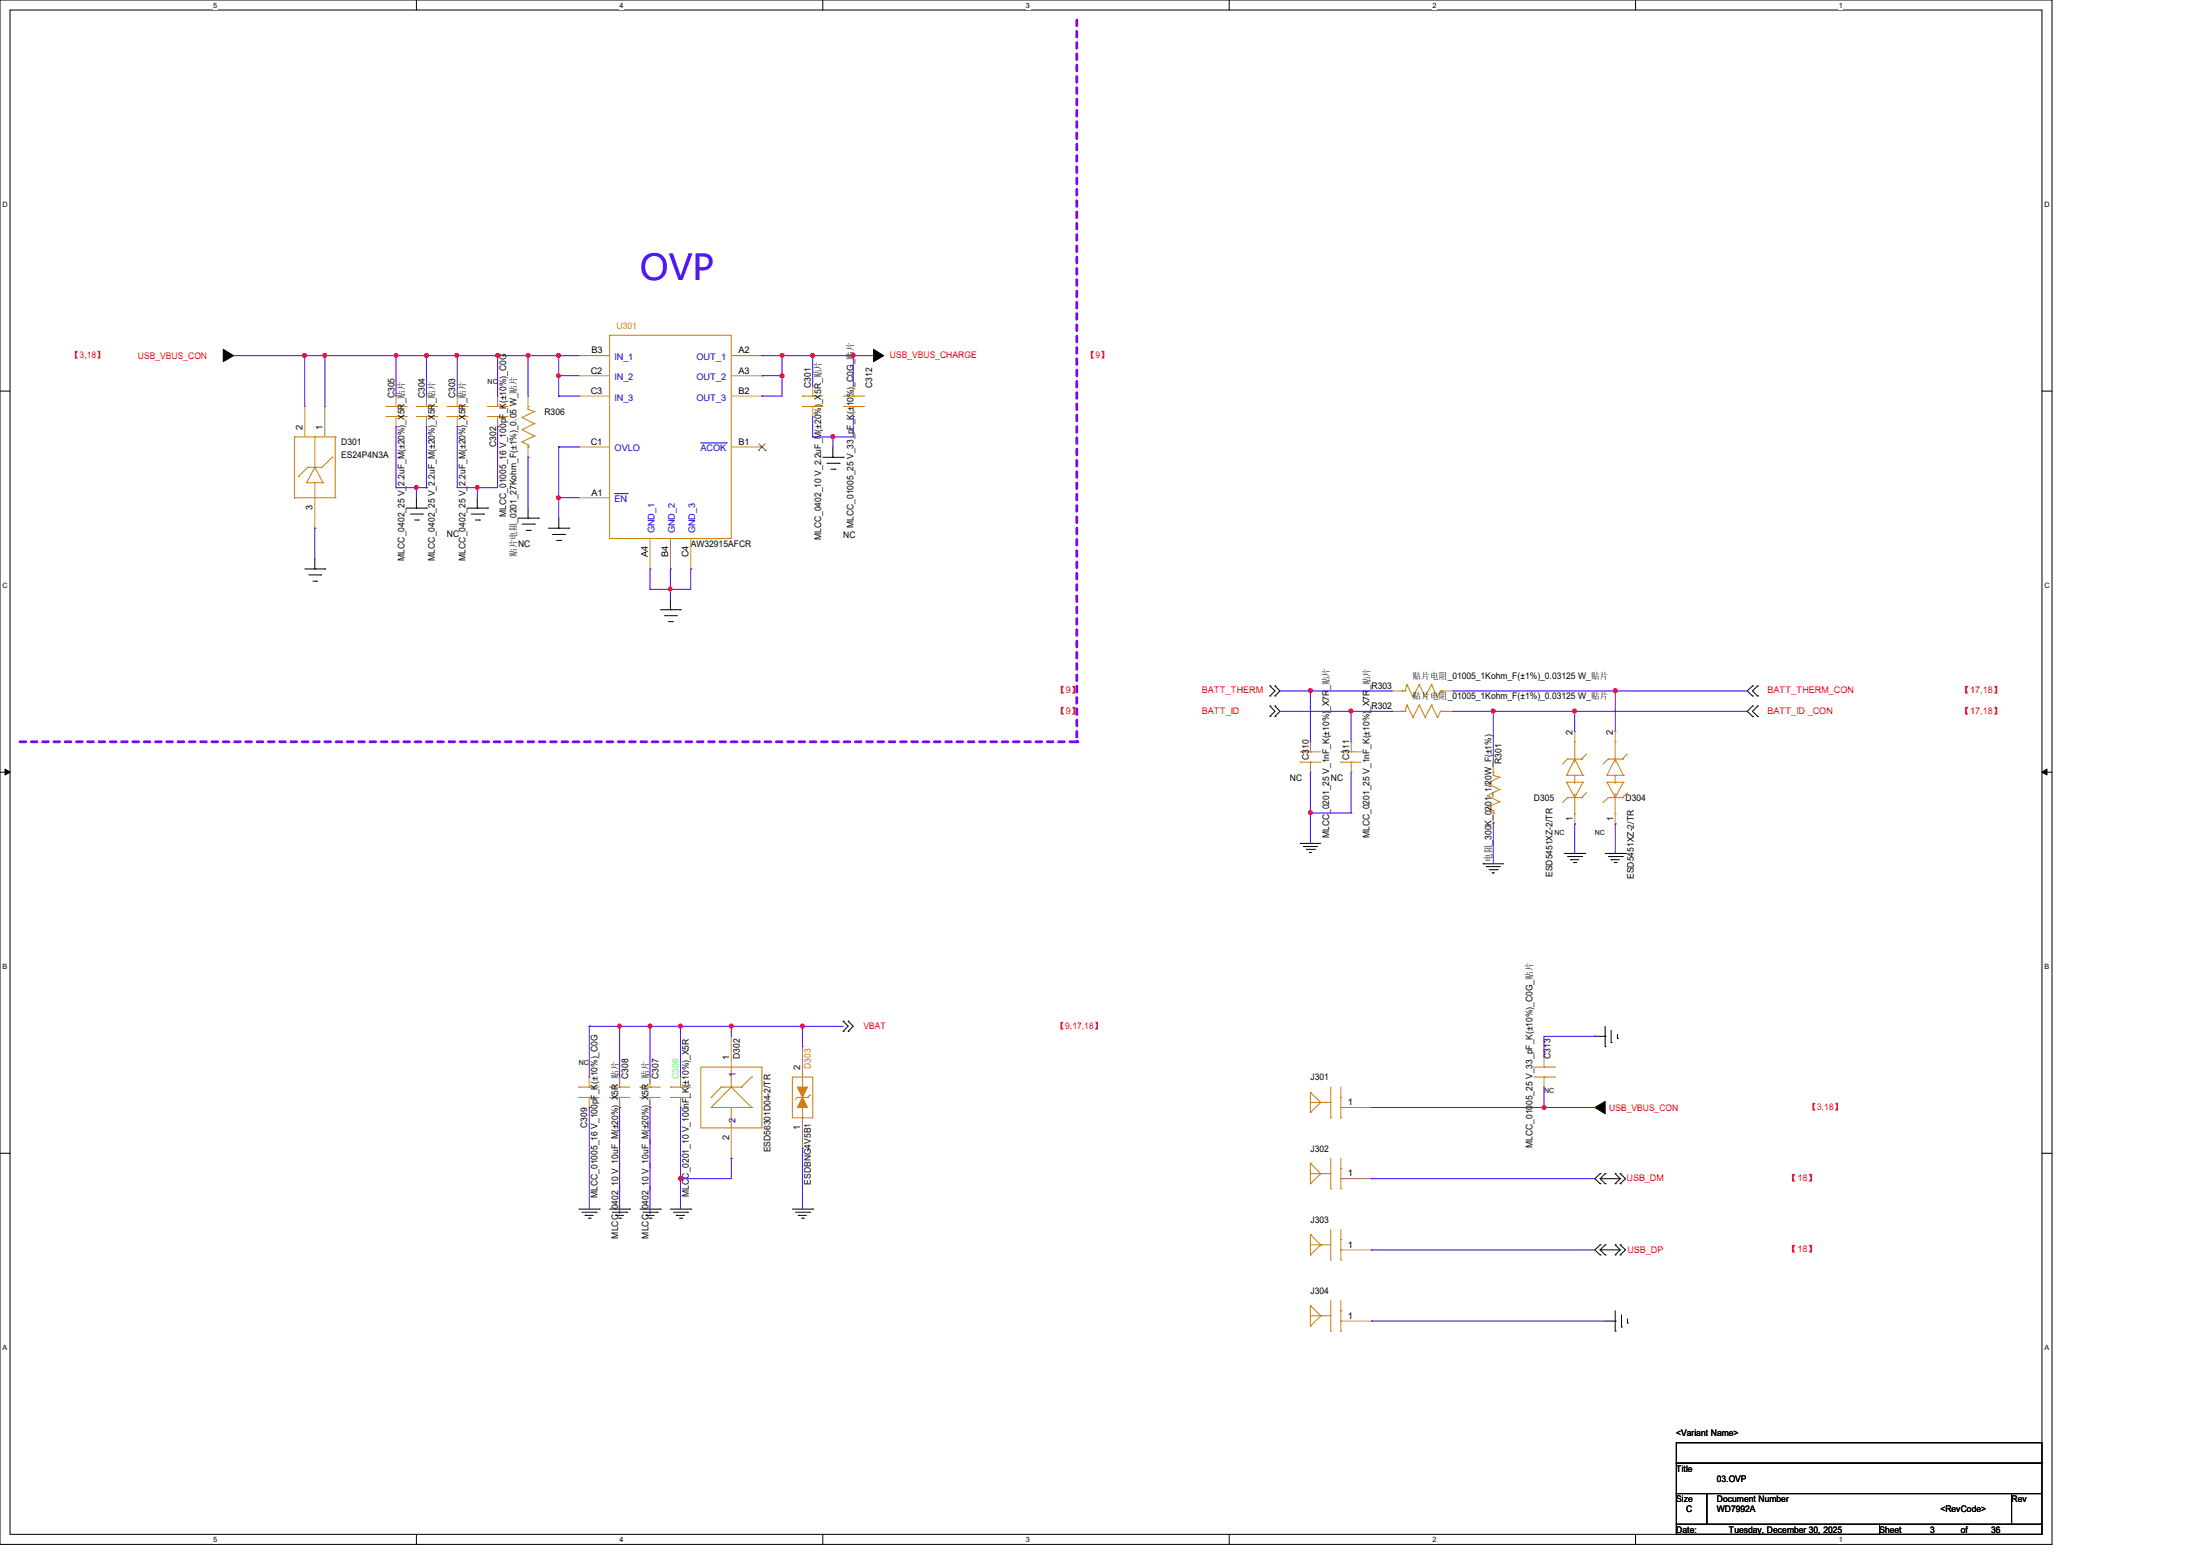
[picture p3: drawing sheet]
<svg xmlns="http://www.w3.org/2000/svg" width="297mm" height="210mm" viewBox="0 0 297 210" stroke-linecap="round" stroke-linejoin="round" font-family="sans-serif">
<path d="M0 0h277v208.4h-277zM1.4 1.4h274.3v205.7h-274.3z" fill="none" stroke="#000" stroke-width=".14"/>
<g fill="#fff">
<path d="M28.8 .1h.5v1.1h-.5z"/>
<path d="M28.8 207.2h.5v1.1h-.5z"/>
</g>
<path d="M56.2 0v1.4M56.2 207.1v1.3" fill="none" stroke="#000" stroke-width=".14"/>
<g fill="#fff">
<path d="M83.7 .1h.5v1.1h-.5z"/>
<path d="M83.7 207.2h.5v1.1h-.5z"/>
</g>
<path d="M111.1 0v1.4M111.1 207.1v1.3" fill="none" stroke="#000" stroke-width=".14"/>
<g fill="#fff">
<path d="M138.5 .1h.6v1.1h-.6z"/>
<path d="M138.5 207.2h.6v1.1h-.6z"/>
</g>
<path d="M165.9 0v1.4M165.9 207.1v1.3" fill="none" stroke="#000" stroke-width=".14"/>
<g fill="#fff">
<path d="M193.4 .1h.5v1.1h-.5z"/>
<path d="M193.4 207.2h.5v1.1h-.5z"/>
</g>
<path d="M220.8 0v1.4M220.8 207.1v1.3" fill="none" stroke="#000" stroke-width=".14"/>
<g fill="#fff">
<path d="M248.2 .1h.6v1.1h-.6z"/>
<path d="M248.2 207.2h.6v1.1h-.6z"/>
<path d="M.3 27.1h.8v1.1h-.8z"/>
<path d="M276 27.1h.7v1.1h-.7z"/>
<path d="M.3 78.5h.8v1.1h-.8z"/>
<path d="M276 78.5h.7v1.1h-.7z"/>
</g>
<path d="M0 52.8h1.4M275.7 52.8h1.3" fill="none" stroke="#000" stroke-width=".14"/>
<g fill="#fff">
<path d="M.3 129.9h.7v1.1h-.7z"/>
<path d="M276 129.9h.6v1.1h-.6z"/>
</g>
<path d="M0 104.2h1.4M275.7 104.2h1.3" fill="none" stroke="#000" stroke-width=".14"/>
<path d="M.7 103.8l.7 .4-.7 .4zM275.7 104.2l.7-.4v.8z" fill="#000" stroke="#000" stroke-width=".14"/>
<g fill="#fff">
<path d="M.3 181.4h.7v1.1h-.7z"/>
<path d="M276 181.4h.6v1.1h-.6z"/>
</g>
<path d="M0 155.7h1.4M275.7 155.7h1.3" fill="none" stroke="#000" stroke-width=".14"/>
<path d="M145.4 2.7v97.4" fill="none" stroke="#8000ff" stroke-width=".38" stroke-dasharray=".8 .8"/>
<circle cx="145.4" cy="100.1" r=".19" fill="#8000ff" stroke-dasharray=".8 .8"/>
<path d="M2.7 100.1h142.7" fill="none" stroke="#8000ff" stroke-width=".38" stroke-dasharray=".8 .8"/>
<circle cx="145.4" cy="100.1" r=".19" fill="#8000ff" stroke-dasharray=".8 .8"/>
<g fill="none" stroke="#000" stroke-width=".14">
<path d="M41.1 76.8h2.8M41.7 77.6h1.6M42.2 78.4h.6M42.5 76.8h.1M42.5 75.4v1.4M42.8 78.4h.1M43.3 77.6h.1M43.9 76.8h.1M54.9 68.6h2.7M55.4 69.4h1.6M56 70.2h.5M56.2 68.6h.1"/>
<path d="M56.2 67.2v1.4M56.5 70.2h.1M57 69.4h.1M57.6 68.6h.1M63.1 68.6h2.7M63.6 69.4h1.7M64.2 70.2h.5M64.4 68.6h.1M64.4 67.2v1.4M64.7 70.2h.1M65.3 69.4h.1M65.8 68.6h.1"/>
<path d="M69.9 69.9h2.8M70.5 70.7h1.6M71 71.6h.6M71.3 69.9h.1M71.3 68.6v1.3M71.6 71.6h.1M72.1 70.7h.1M72.7 69.9h.1M74 71.3h2.8M74.6 72.1h1.6M75.1 72.9h.6M75.4 71.3h.1"/>
<path d="M75.4 69.9v1.4M75.7 72.9h.1M76.2 72.1h.1M76.8 71.3h.1M111.1 61.7h2.7M111.6 62.5h1.7M112.2 63.3h.5M112.4 61.7h.1M112.4 60.3v1.4M112.7 63.3h.1M113.3 62.5h.1M113.8 61.7h.1"/>
<path d="M89.2 82.3h2.7M89.7 83.1h1.6M90.3 83.9h.5M90.5 82.3h.1M90.5 80.9v1.4M90.8 83.9h.1M91.3 83.1h.1M91.9 82.3h.1M171.4 92.6h.1M171.4 93.9h.1M171.4 95.3h.1M171.4 96.7h.1"/>
<path d="M171.4 92.6l.7 .7-.7 .6M171.4 95.3l.7 .7-.7 .7M172.1 93.9h.1M172.1 92.6h.1M172.1 96.7h.1M172.1 95.3h.1M172.1 92.6l.7 .7-.7 .6M172.1 95.3l.7 .7-.7 .7M236.6 96.7h.1M236.6 95.3h.1M236.6 93.9h.1M236.6 92.6h.1"/>
<path d="M236.6 95.3l-.7 .7 .7 .7M236.6 92.6l-.7 .7 .7 .6M237.3 95.3h.1M237.3 96.7h.1M237.3 92.6h.1M237.3 93.9h.1M237.3 95.3l-.7 .7 .7 .7M237.3 92.6l-.7 .7 .7 .6M175.6 113.8h.1M175.6 113.8h2.7M176 114.3h.1M176 114.3h1.9"/>
<path d="M176.4 114.6h1.1M176.8 115.1h.1M176.8 115.1h.2M177.5 114.6h.1M200.2 116.6h.1M200.2 116.6h2.8M200.7 117h.1M200.7 117h1.9M201 117.4h1.1M201.5 117.8h.1M201.5 117.8h.3M202.1 117.4h.1"/>
<path d="M211.2 115.2h2.8M211.6 115.6h1.9M212 116h.1M212 116h1.1M212.4 116.4h.3M212.7 116.4h.1M213.5 115.6h.1M214 115.2h.1M216.7 115.2h2.8M217.1 115.6h1.9M217.5 116h.1M217.5 116h1.1"/>
<path d="M217.9 116.4h.3M218.2 116.4h.1M219 115.6h.1M219.5 115.2h.1M113.8 139.2h.1M113.8 137.8h.1M113.8 137.8l.7 .7-.7 .7M114.5 139.2h.1M114.5 137.8h.1M114.5 137.8l.7 .7-.7 .7M215.3 139.9h1.4M216.7 139.9h.1"/>
<path d="M216.7 138.5v2.8M217.5 139.1v1.6M218.4 139.6v.6M216 158.4h.1M216 159.8h.1M216 159.1h.1M216 158.4l-.7 .7 .7 .7M216 159.1l.7 .7M216 159.1h2.7M216.7 141.3h.1M216.7 159.8h.1M216.7 158.4h.1"/>
<path d="M216.7 158.4l-.7 .7M217.5 140.7h.1M218.1 158.4h.1M218.1 159.8h.1M218.1 158.4l.6 .7M218.4 140.2h.1M218.7 159.8h.1M218.7 158.4h.1M218.7 158.4l.8 .7-.8 .7M218.7 159.1l-.6 .7M78.1 163.2h2.8M78.6 163.6h1.9"/>
<path d="M79 164h.1M79 164h1.1M79.4 164.4h.3M79.7 164.4h.1M80.5 163.6h.1M80.9 163.2h.1M82.3 163.2h2.7M82.7 163.6h1.9M83.1 164h.1M83.1 164h1.1M83.5 164.4h.3M83.8 164.4h.1"/>
<path d="M84.6 163.6h.1M85 163.2h.1M86.4 163.2h2.8M86.8 163.6h1.9M87.2 164h.1M87.2 164h1.1M87.6 164.4h.3M87.9 164.4h.1M88.7 163.6h.1M89.2 163.2h.1M90.5 163.2h2.8M90.9 163.6h1.9"/>
<path d="M91.3 164h.1M91.3 164h1.1M91.7 164.4h.3M92 164.4h.1M92.8 163.6h.1M93.3 163.2h.1M107 163.2h2.7M107.4 163.6h1.9M107.8 164h.1M107.8 164h1.1M108.2 164.4h.3M108.5 164.4h.1"/>
<path d="M109.3 163.6h.1M109.7 163.2h.1M216 168h.1M216 169.4h.1M216 168.7h.1M216 168l-.7 .7 .7 .7M216 168.7l.7 .7M216 168.7h2.7M216.7 169.4h.1M216.7 168h.1M216.7 178.3h1.4M216.7 168l-.7 .7"/>
<path d="M218.1 178.3h.1M218.1 179.7h.1M218.1 168h.1M218.1 169.4h.1M218.1 176.9v2.8M218.1 168l.6 .7M218.7 169.4h.1M218.7 168h.1M218.7 168l.8 .7-.8 .7M218.7 168.7l-.6 .7M218.9 179.1h.1M218.9 177.5v1.6"/>
<path d="M219.7 178.6h.1M219.7 178v.6M226.3 194.7h49.4v2.8h-49.4zM226.3 197.5h49.4v4.1h-49.4zM226.3 201.6h4.1v4.1h-4.1zM226.3 205.7h27.4v1.4h-27.4zM230.4 201.6h41.2v4.1h-41.2zM253.7 205.7h22v1.4h-22zM271.6 201.6h4.1v4.1h-4.1z"/>
</g>
<g fill="#000" stroke="#000" stroke-width=".14">
<path d="M30.1 47.2l1.4 .8-1.4 .8z" fill-rule="evenodd"/>
<path d="M117.9 47.2l1.4 .8-1.4 .8z" fill-rule="evenodd"/>
<path d="M215.3 149.5l1.4-.8v1.6z" fill-rule="evenodd"/>
</g>
<g fill="none" stroke="#cc8006" stroke-width=".14">
<path d="M39.8 59h.1M39.8 59v8.2M39.8 59h5.5M42.5 59h.1M42.5 59v4.1M45.3 59h.1M45.3 59v8.2M52.1 54.9h2.8M52.1 56.2h2.8M53.5 54.9h.1M53.5 56.2h.1M54.9 54.9h.1"/>
<path d="M54.9 56.2h.1M56.2 54.9h2.8M56.2 56.2h2.8M57.6 54.9h.1M57.6 56.2h.1M59 54.9h.1M59 56.2h.1M60.3 54.9h2.8M60.3 56.2h2.8M61.7 54.9h.1M61.7 56.2h.1M63.1 54.9h.1"/>
<path d="M63.1 56.2h.1M65.8 56.2h.1M65.8 54.9h.1M65.8 54.9h2.8M65.8 56.2h2.8M67.2 56.2h.1M67.2 54.9h.1M70.5 56.3h.1M70.5 58h.1M70.5 59.6h.1M70.5 56.3l1.6 .9M70.5 58l1.6 .8"/>
<path d="M70.5 59.6l.8 .5M71.3 54.9h.1M71.3 55.2h.1M71.3 54.9v.3M71.3 55.2l.8 .3M72.1 55.5h.1M72.1 57.2h.1M72.1 58.8h.1M72.1 55.5l-1.6 .8M72.1 57.2l-1.6 .8M72.1 58.8l-1.6 .8M82.3 45.3h16.4v27.4h-16.4z"/>
<path d="M108.3 53.5h.1M108.3 54.9h.1M108.3 54.9h2.8M108.3 53.5h2.8M109.7 53.5h.1M109.7 54.9h.1M113.8 54.9h2.8M113.8 53.5h2.8M115.2 53.5h.1M115.2 54.9h.1M116.6 53.5h.1M116.6 54.9h.1"/>
<path d="M39.8 67.2h.1M39.8 67.2h5.5M40.3 64.3h.1M41.4 65.2h.1M41.4 65.2h2.2M41.5 63.1h.1M41.5 63.1l-1.2 1.2M42.5 63.1h.1M42.5 67.2h.1M42.5 63.1l-1.1 2.1M42.5 63.1l1.1 2.1M42.5 65.2v2"/>
<path d="M43.6 65.2h.1M44.8 61.7h.1M44.8 61.7l-1.3 1.4h-2M45.3 67.2h.1M71.3 60.3h.1M71.3 60.1h.1M71.3 60.1v.2M189.3 93.3h.1M189.3 96h.1M189.3 93.3h.4M189.3 96h.4M189.7 93.3h.1"/>
<path d="M189.7 96h.1M189.9 92.4h.1M189.9 95.2h.1M189.9 92.4l-.2 .9M189.9 92.4l.9 1.7M189.9 95.2l-.2 .8M189.9 95.2l.9 1.6M190.8 94.1h.1M190.8 96.8h.1M191.6 92.4h.1M191.6 95.2h.1M191.6 92.4l-.8 1.7"/>
<path d="M191.6 92.4l.8 1.7M191.6 95.2l-.8 1.6M191.6 95.2l.8 1.6M192.4 94.1h.1M192.4 96.8h.1M193.3 92.4h.1M193.3 95.2h.1M193.3 92.4l-.9 1.7M193.3 92.4l.8 1.7M193.3 95.2l-.9 1.6M193.3 95.2l.8 1.6M194.1 94.1h.1"/>
<path d="M194.1 96.8h.1M194.5 93.3h.1M194.5 96h.1M194.5 93.3h.2M194.5 93.3l-.4 .8M194.5 96h.2M194.5 96l-.4 .8M194.7 93.3h.1M194.7 96h.1M175.6 101.5h.1M175.6 102.9h.1M175.6 101.5h2.7"/>
<path d="M175.6 102.9h2.7M176.9 101.5h.1M176.9 102.9h.1M181 101.5h.1M181 102.9h.1M181 101.5h2.8M181 102.9h2.8M182.4 101.5h.1M182.4 102.9h.1M200.8 105.7h.1M200.8 107.4h.1M200.8 109h.1"/>
<path d="M200.8 105.7l1.6 .9M200.8 107.4l1.6 .8M200.8 109l.8 .4M201.6 104.2h.1M201.6 109.7h.1M201.6 104.6h.1M201.6 109.4h.1M201.6 104.2v.4M201.6 109.4v.3M201.6 104.6l.8 .3M202.4 104.9h.1M202.4 106.6h.1"/>
<path d="M202.4 108.2h.1M202.4 104.9l-1.6 .8M202.4 106.6l-1.6 .8M202.4 108.2l-1.6 .8M211.5 104.6h.1M211.5 105.6h.1M211.5 104.6h2.2M211.5 105.6l1.1 2.1M211.5 105.6h2.2M211.6 102.4h.1M211.6 107.7h.1M211.6 102.4l-.7 .7"/>
<path d="M211.6 102.4h1.9M211.6 107.7l-.7 .6M211.6 107.7h1.9M212.6 100.1h.1M212.6 109.9h.1M212.6 102.4h.1M212.6 104.6h.1M212.6 107.7h.1M212.6 100.1v2.8M212.6 104.6v1.1M212.6 107.1v2.8M212.6 102.4l-1.1 2.2"/>
<path d="M212.6 102.4l1.1 2.2M213.5 102.4h.1M213.5 107.7h.1M213.7 104.6h.1M213.7 105.6h.1M213.7 105.6l-1.1 2.1M214.2 101.8l-.7 .6M214.2 107l-.7 .7M217 104.6h.1M217 105.6h.1M217 104.6h2.2M217 105.6h2.2"/>
<path d="M217 105.6l1.1 2.1M217.1 102.4h.1M217.1 107.7h.1M217.1 102.4h1.9M217.1 107.7h1.9M217.1 102.4l-.7 .7M217.1 107.7l-.7 .6M218.1 100.1h.1M218.1 109.9h.1M218.1 102.4h.1M218.1 104.6h.1M218.1 107.7h.1"/>
<path d="M218.1 100.1v2.8M218.1 104.6v1.1M218.1 107.1v2.8M218.1 102.4l-1.1 2.2M218.1 102.4l1.1 2.2M219 102.4h.1M219 107.7h.1M219.2 104.6h.1M219.2 105.6h.1M219.2 105.6l-1.1 2.1M219.7 101.8l-.7 .6M219.7 107l-.7 .7"/>
<path d="M78.1 148.1h.1M78.1 146.7h.1M78.1 148.1h2.8M78.1 146.7h2.8M79.5 148.1h.1M79.5 146.7h.1M82.3 146.7h.1M82.3 148.1h.1M82.3 148.1h2.7M82.3 146.7h2.7M83.7 146.7h.1M83.7 148.1h.1"/>
<path d="M86.4 146.7h.1M86.4 148.1h.1M86.4 148.1h2.8M86.4 146.7h2.8M87.8 146.7h.1M87.8 148.1h.1M90.5 146.7h.1M90.5 148.1h.1M90.5 148.1h2.8M90.5 146.7h2.8M91.9 146.7h.1M91.9 148.1h.1"/>
<path d="M94.6 144h8.3v8.2h-8.3zM96 148.1h.1M96 149.5h.1M96 149.5h5.5M97.4 146.7h.1M97.4 146.7h2.7M97.4 146.7l-1.4 1.4M98.7 146.7h.1M98.7 152.2h.1M98.7 144v2.7M98.7 149.5v2.7M98.7 146.7l2.8 2.8"/>
<path d="M98.7 146.7l-2.7 2.8M100.1 146.7h.1M101.5 145.4h.1M101.5 149.5h.1M101.5 145.4l-1.4 1.3M107 145.4h2.7v5.5h-2.7zM107.7 148.1h.1M107.7 148.1h1.3M107.7 148.1l-.3 .3M108.3 149.5h.1M108.3 150.9h.1M108.3 145.4v5.5"/>
<path d="M109 148.1h.1M109.3 147.8h.1M109.3 147.8l-.3 .3M176.9 147.4h.1M176.9 150.2h.1M176.9 157h.1M176.9 159.8h.1M176.9 147.4l1.4 1.4M176.9 147.4v2.8M176.9 157v2.8M176.9 148.8h2.8M176.9 157l1.4 1.4"/>
<path d="M176.9 158.4h2.8M178.3 148.8h.1M178.3 158.4h.1M178.3 148.8l-1.4 1.4M178.3 158.4l-1.4 1.4M179.7 150.9h.1M179.7 146.7v4.2M179.7 156.3v4.1M181 148.1h.1M181 149.5h.1M181 150.9h.1M181 157.7h.1"/>
<path d="M181 159.1h.1M181 146.7v4.2M181 156.3v4.1M207.1 144h2.7M207.1 145.4h2.7M208.4 144h.1M208.4 145.4h.1M209.8 144h.1M209.8 145.4h.1M176.9 176.2h.1M176.9 179h.1M176.9 166.6h.1"/>
<path d="M176.9 169.4h.1M176.9 166.6v2.8M176.9 176.2v2.8M176.9 176.2l1.4 1.4M176.9 177.6h2.8M176.9 166.6l1.4 1.4M176.9 168h2.8M178.3 177.6h.1M178.3 168h.1M178.3 177.6l-1.4 1.4M178.3 168l-1.4 1.4M179.7 160.4h.1"/>
<path d="M179.7 179.7h.1M179.7 170.1h.1M179.7 165.9v4.2M179.7 175.6v4.1M181 160.4h.1M181 176.9h.1M181 178.3h.1M181 179.7h.1M181 167.3h.1M181 168.7h.1M181 170.1h.1M181 165.9v4.2"/>
<path d="M181 175.6v4.1"/>
</g>
<g fill="none" stroke="#a84" stroke-width=".14">
<path d="M41.1 54.9h.1M41.1 54.9v4.1M43.9 54.9h.1M43.9 54.9v4.1M53.5 53.5h.1M53.5 57.6h.1M53.5 53.5v1.4M53.5 56.2v1.4M57.6 53.5h.1M57.6 57.6h.1M57.6 53.5v1.4M57.6 56.2v1.4"/>
<path d="M61.7 53.5h.1M61.7 57.6h.1M61.7 53.5v1.4M61.7 56.2v1.4M67.2 57.6h.1M67.2 53.5h.1M67.2 53.5v1.4M67.2 56.2v1.4M71.3 53.5h.1M71.3 53.5v1.4M78.1 48h.1M78.1 50.7h.1"/>
<path d="M78.1 53.5h.1M78.1 48h4.2M78.1 50.7h4.2M78.1 53.5h4.2M98.7 48h4.2M98.7 50.7h4.2M98.7 53.5h4.2M102.9 48h.1M102.9 50.7h.1M102.9 53.5h.1M109.7 52.1h.1M109.7 56.2h.1"/>
<path d="M109.7 52.1v1.4M109.7 54.9v1.3M115.2 52.1h.1M115.2 56.2h.1M115.2 52.1v1.4M115.2 54.9v1.3M42.5 71.3h.1M42.5 67.2v4.1M71.3 61.7h.1M71.3 60.3v1.4M78.1 67.2h.1M78.1 60.3h.1"/>
<path d="M78.1 67.2h4.2M78.1 60.3h4.2M87.8 76.8h.1M87.8 72.7v4.1M90.5 76.8h.1M90.5 72.7v4.1M93.3 76.8h.1M93.3 72.7v4.1M98.7 60.3h4.2M102.9 60.3h.1M187.9 93.3h.1M187.9 96h.1"/>
<path d="M187.9 93.3h1.4M187.9 96h1.4M194.7 93.3h1.4M194.7 96h1.4M196.1 93.3h.1M196.1 96h.1M212.6 98.7h.1M212.6 98.7v1.4M218.1 98.7h.1M218.1 98.7v1.4M176.9 100.1h.1M176.9 104.2h.1"/>
<path d="M176.9 100.1v1.4M176.9 102.9v1.3M182.4 100.1h.1M182.4 104.2h.1M182.4 100.1v1.4M182.4 102.9v1.3M201.6 111.1h.1M201.6 102.9h.1M201.6 102.9v1.3M201.6 109.7v1.4M212.6 111.2h.1M212.6 109.9v1.3"/>
<path d="M218.1 111.2h.1M218.1 109.9v1.3M98.7 139.9h.1M98.7 139.9v4.1M79.5 149.5h.1M79.5 145.4h.1M79.5 145.4v1.3M79.5 148.1v1.4M83.7 145.4h.1M83.7 149.5h.1M83.7 145.4v1.3M83.7 148.1v1.4"/>
<path d="M87.8 145.4h.1M87.8 149.5h.1M87.8 145.4v1.3M87.8 148.1v1.4M91.9 145.4h.1M91.9 149.5h.1M91.9 145.4v1.3M91.9 148.1v1.4M98.7 156.3h.1M98.7 152.2v4.1M108.3 155h.1M108.3 141.3h.1"/>
<path d="M108.3 141.3v4.1M108.3 150.9v4.1M181 149.5h4.2M181 159.1h4.2M185.2 149.5h.1M185.2 159.1h.1M208.4 142.6h.1M208.4 146.7h.1M208.4 142.6v1.4M208.4 145.4v1.3M181 178.3h4.2M181 168.7h4.2"/>
<path d="M185.2 178.3h.1M185.2 168.7h.1"/>
</g>
<path d="M94.6 59.8h3.4M98 59.8h.1M83 66.6h1.7M84.7 66.6h.1" fill="none" stroke="#00c" stroke-width=".14"/>
<path d="M102.4 59.9l.9 .9M103.3 59.9l-.9 .9M102.4 60.8h.1M103.3 60.8h.1" fill="none" stroke="#804000" stroke-width=".14"/>
<g fill="#cc8006" stroke="#cc8006" stroke-width=".14">
<path d="M107.7 146.7h1.3l-.7 1.4z" fill-rule="evenodd"/>
<path d="M108.3 148.1l.7 1.4h-1.3z" fill-rule="evenodd"/>
</g>
<g fill="none" stroke="#4200ff" stroke-width=".14">
<path d="M31.5 48h46.6M41.1 48h.1M41.1 48v6.9M43.9 48h.1M43.9 48v6.9M53.5 48h.1M53.5 57.6h.1M53.5 48v5.5M53.5 57.6v8.2M57.6 48h.1M57.6 48v5.5M57.6 57.6v8.2"/>
<path d="M61.7 48h.1M61.7 57.6h.1M61.7 48v5.5M61.7 57.6v8.2h5.5v-8.2M67.2 48h.1M67.2 57.6h.1M67.2 48v5.5M71.3 48h.1M71.3 48v5.5M75.4 48h.1M75.4 50.7h.1M75.4 53.5h.1"/>
<path d="M75.4 48v5.5M75.4 50.7h2.7M75.4 53.5h2.7M102.9 48h.1M102.9 50.7h.1M102.9 53.5h.1M102.9 48h15M102.9 50.7h2.7M105.6 48h.1M105.6 50.7h.1M105.6 48v5.5h-2.7M109.7 48h.1"/>
<path d="M109.7 59h.1M109.7 48v4.1M109.7 56.2v2.8M112.4 59h.1M112.4 59v1.3M115.2 48h.1M115.2 56.2h.1M115.2 48v4.1M115.2 56.2v2.8h-5.5M42.5 71.3h.1M42.5 71.3v4.1M53.5 65.8h.1"/>
<path d="M53.5 65.8h4.1M56.2 65.8h.1M56.2 65.8v1.4M57.6 65.8h.1M64.4 65.8h.1M64.4 65.8v1.4M71.3 61.7h.1M71.3 61.7v6.9M75.4 60.3h.1M75.4 67.2h.1M75.4 60.3v9.6M75.4 60.3h2.7"/>
<path d="M75.4 67.2h2.7M87.8 76.8h.1M87.8 79.5h.1M87.8 76.8v2.7M90.5 76.8h.1M90.5 79.5h.1M90.5 76.8v4.1M93.3 76.8h.1M93.3 76.8v2.7h-5.5M172.8 93.3h15.1M172.8 96h15.1M176.9 93.3h.1"/>
<path d="M176.9 93.3v6.8M182.4 96h.1M182.4 96v4.1M187.9 96h.1M196.1 93.3h39.8M196.1 96h39.8M201.6 96h.1M201.6 96v6.9M212.6 96h.1M212.6 96v2.7M218.1 93.3h.1M218.1 93.3v5.4"/>
<path d="M176.9 109.7h.1M176.9 113.8h.1M176.9 104.2v9.6M176.9 109.7h5.5M182.4 109.7h.1M182.4 104.2v5.5M201.6 111.1h.1M201.6 111.1v5.5M212.6 111.2h.1M212.6 111.2v4M218.1 111.2h.1M218.1 111.2v4"/>
<path d="M79.5 138.5h.1M79.5 138.5v6.9M79.5 138.5h34.3M83.7 138.5h.1M83.7 138.5v6.9M87.8 138.5h.1M87.8 138.5v6.9M91.9 138.5h.1M91.9 138.5v6.9M98.7 138.5h.1M98.7 138.5v1.4M108.3 138.5h.1"/>
<path d="M108.3 138.5v2.8M215.3 139.9h.1M215.3 139.9h-6.9v2.7M79.5 149.5h.1M79.5 149.5v13.7M83.7 149.5h.1M83.7 149.5v13.7M87.8 149.5h.1M87.8 149.5v13.7M91.9 149.5h.1M91.9 159.1h.1M91.9 149.5v13.7"/>
<path d="M98.7 156.3h.1M98.7 156.3v2.8h-6.8M108.3 155h.1M108.3 155v8.2M185.2 159.1h.1M185.2 159.1h30.1M185.2 149.5h30.1M208.4 149.5h.1M208.4 142.6h.1M208.4 146.7v2.8M215.3 149.5h.1M185.2 168.7h.1"/>
<path d="M185.2 178.3h.1M185.2 168.7h30.1M185.2 178.3h31.5"/>
</g>
<g fill="#f00" stroke="#f00" stroke-width=".14">
<circle cx="53.5" cy="48" r=".25"/>
<circle cx="57.6" cy="48" r=".25"/>
<circle cx="61.7" cy="48" r=".25"/>
<circle cx="71.3" cy="48" r=".25"/>
<circle cx="67.2" cy="48" r=".25"/>
<circle cx="75.4" cy="48" r=".25"/>
<circle cx="105.6" cy="48" r=".25"/>
<circle cx="109.7" cy="48" r=".25"/>
<circle cx="75.4" cy="50.7" r=".25"/>
<circle cx="105.6" cy="50.7" r=".25"/>
<circle cx="75.4" cy="67.2" r=".25"/>
<circle cx="56.2" cy="65.8" r=".24"/>
<circle cx="64.4" cy="65.8" r=".25"/>
<circle cx="90.5" cy="79.5" r=".24"/>
<circle cx="83.6" cy="138.5" r=".24"/>
<circle cx="87.8" cy="138.5" r=".25"/>
<circle cx="91.9" cy="138.5" r=".25"/>
<circle cx="108.3" cy="138.5" r=".25"/>
<circle cx="98.7" cy="138.5" r=".25"/>
<circle cx="91.9" cy="159.1" r=".25"/>
<circle cx="176.9" cy="93.2" r=".25"/>
<circle cx="218.1" cy="93.2" r=".25"/>
<circle cx="182.4" cy="96" r=".25"/>
<circle cx="201.6" cy="96" r=".25"/>
<circle cx="212.6" cy="96" r=".25"/>
<circle cx="176.9" cy="109.7" r=".25"/>
<circle cx="115.2" cy="48" r=".25"/>
<circle cx="112.4" cy="58.9" r=".25"/>
<circle cx="208.4" cy="149.5" r=".25"/>
<circle cx="43.9" cy="48" r=".25"/>
<circle cx="41.1" cy="48" r=".25"/>
</g>
<text font-size="4.8" fill="#00f" x="86.4" y="37.8">OVP</text>
<g font-size="1.2">
<text x="79.8" y="47.7">B3</text>
<text x="99.7" y="47.7">A2</text>
<text x="53.3" y="53.8" transform="rotate(-90 53.3 53.8)">C305</text>
<text x="57.4" y="53.8" transform="rotate(-90 57.4 53.8)">C304</text>
<text x="61.5" y="53.8" transform="rotate(-90 61.5 53.8)">C303</text>
<text x="79.8" y="50.4">C2</text>
<text x="79.8" y="53.2">C3</text>
<text x="99.7" y="50.4">A3</text>
<text x="99.7" y="53.2">B2</text>
<text x="109.5" y="52.4" transform="rotate(-90 109.5 52.4)">C301</text>
<text x="117.7" y="52.4" transform="rotate(-90 117.7 52.4)">C312</text>
<text x="40.9" y="58" transform="rotate(-90 40.9 58)">2</text>
<text x="43.6" y="58" transform="rotate(-90 43.6 58)">1</text>
<text x="73.5" y="56">R306</text>
<text x="46.1" y="60.1">D301</text>
<text x="46.1" y="61.8">ES24P4N3A</text>
<text x="67" y="60.3" transform="rotate(-90 67 60.3)">C302</text>
<text x="79.8" y="60">C1</text>
<text x="99.7" y="60">B1</text>
<text x="42.2" y="68.8" transform="rotate(-90 42.2 68.8)">3</text>
<text x="68.3" y="69.8" transform="rotate(-90 68.3 69.8)">MLCC_01005_16 V_100pF_K(±10%)_C0G</text>
<text x="79.8" y="66.9">A1</text>
<text x="115.2" y="71.3" transform="rotate(-90 115.2 71.3)">MLCC_01005_25 V_33_pF_K(±10%)_C0G_贴片</text>
<text x="54.6" y="75.7" transform="rotate(-90 54.6 75.7)">MLCC_0402_25 V_2.2uF_M(±20%)_X5R_贴片</text>
<text x="58.7" y="75.7" transform="rotate(-90 58.7 75.7)">MLCC_0402_25 V_2.2uF_M(±20%)_X5R_贴片</text>
<text x="60.3" y="72.4">NC</text>
<text x="62.9" y="75.7" transform="rotate(-90 62.9 75.7)">MLCC_0402_25 V_2.2uF_M(±20%)_X5R_贴片</text>
<text x="69.7" y="75.1" transform="rotate(-90 69.7 75.1)">贴片电阻_0201_27Kohm_F(±1%)_0.05 W_贴片</text>
<text x="69.9" y="73.8">NC</text>
<text x="87.5" y="75.2" transform="rotate(-90 87.5 75.2)">A4</text>
<text x="90.2" y="75.2" transform="rotate(-90 90.2 75.2)">B4</text>
<text x="93" y="75.2" transform="rotate(-90 93 75.2)">C4</text>
<text x="93.3" y="73.8">AW32915AFCR</text>
<text x="110.9" y="72.9" transform="rotate(-90 110.9 72.9)">MLCC_0402_10 V_2.2uF_M(±20%)_X5R_贴片</text>
<text x="113.8" y="72.6">NC</text>
<text x="185.2" y="93">R303</text>
<text x="185.2" y="95.8">R302</text>
<text x="190.7" y="91.7">贴片电阻_01005_1Kohm_F(±1%)_0.03125 W_贴片</text>
<text x="190.7" y="94.4">贴片电阻_01005_1Kohm_F(±1%)_0.03125 W_贴片</text>
<text x="212.3" y="99.1" transform="rotate(-90 212.3 99.1)">2</text>
<text x="217.8" y="99.1" transform="rotate(-90 217.8 99.1)">2</text>
<text x="174.2" y="105.4">NC</text>
<text x="176.7" y="102.6" transform="rotate(-90 176.7 102.6)">C310</text>
<text x="179.7" y="105.4">NC</text>
<text x="182.2" y="102.6" transform="rotate(-90 182.2 102.6)">C311</text>
<text x="202.7" y="103.1" transform="rotate(-90 202.7 103.1)">R301</text>
<text x="179.4" y="113.2" transform="rotate(-90 179.4 113.2)">MLCC_0201_25 V_1nF_K(±10%)_X7R_贴片</text>
<text x="184.9" y="113.2" transform="rotate(-90 184.9 113.2)">MLCC_0201_25 V_1nF_K(±10%)_X7R_贴片</text>
<text x="207.1" y="108.1">D305</text>
<text x="212.3" y="110.8" transform="rotate(-90 212.3 110.8)">1</text>
<text x="217.8" y="110.8" transform="rotate(-90 217.8 110.8)">1</text>
<text x="219.5" y="108.1">D304</text>
<text x="201.4" y="116.3" transform="rotate(-90 201.4 116.3)">电阻_300K_0201_1/20W_F(±1%)</text>
<text x="209.6" y="118.4" transform="rotate(-90 209.6 118.4)">ESD5451XZ-2/TR</text>
<text x="220.6" y="118.6" transform="rotate(-90 220.6 118.6)">ESD5451XZ-2/TR</text>
<text x="98.4" y="143" transform="rotate(-90 98.4 143)">1</text>
<text x="99.9" y="142.9" transform="rotate(-90 99.9 142.9)">D302</text>
<text x="209.3" y="142.9" transform="rotate(-90 209.3 142.9)">C313</text>
<text x="84.8" y="145.6" transform="rotate(-90 84.8 145.6)">C308</text>
<text x="88.9" y="145.6" transform="rotate(-90 88.9 145.6)">C307</text>
<text x="108" y="144.4" transform="rotate(-90 108 144.4)">2</text>
<text x="176.9" y="145.8">J301</text>
<text x="182" y="149.2">1</text>
<text x="79.3" y="152.2" transform="rotate(-90 79.3 152.2)">C309</text>
<text x="98.4" y="153.9" transform="rotate(-90 98.4 153.9)">2</text>
<text x="104" y="155.5" transform="rotate(-90 104 155.5)">ESD56301D04-2/TR</text>
<text x="108" y="152.5" transform="rotate(-90 108 152.5)">1</text>
<text x="176.9" y="155.4">J302</text>
<text x="206.9" y="155" transform="rotate(-90 206.9 155)">MLCC_01005_25 V_33_pF_K(±10%)_C0G_贴片</text>
<text x="80.7" y="161.7" transform="rotate(-90 80.7 161.7)">MLCC_01005_16 V_100pF_K(±10%)_C0G</text>
<text x="93" y="161.5" transform="rotate(-90 93 161.5)">MLCC_0201_10 V_100nF_K(±10%)_X5R</text>
<text x="109.5" y="159.9" transform="rotate(-90 109.5 159.9)">ESDBNG4V5B1</text>
<text x="182" y="158.8">1</text>
<text x="83.4" y="167.2" transform="rotate(-90 83.4 167.2)">MLCC_0402_10 V_10uF_M(±20%)_X5R_贴片</text>
<text x="87.5" y="167.2" transform="rotate(-90 87.5 167.2)">MLCC_0402_10 V_10uF_M(±20%)_X5R_贴片</text>
<text x="176.9" y="165">J303</text>
<text x="182" y="168.4">1</text>
<text x="176.9" y="174.6">J304</text>
<text x="182" y="178">1</text>
<text x="226.3" y="193.8">&lt;Variant Name&gt;</text>
<text x="226.3" y="198.6">Title</text>
<text x="226.3" y="202.7">Size</text>
<text x="231.8" y="200">03.OVP</text>
<text x="231.8" y="202.7">Document Number</text>
<text x="271.6" y="202.7">Rev</text>
<text x="226.3" y="206.9">Date:</text>
<text x="227.7" y="204.1">C</text>
<text x="231.8" y="204.1">WD7992A</text>
<text x="233.4" y="206.9">Tuesday, December 30, 2025</text>
<text x="253.7" y="206.9">Sheet</text>
<text x="260.6" y="206.9">3</text>
<text x="262" y="204.1">&lt;RevCode&gt;</text>
<text x="264.7" y="206.9">of</text>
<text x="268.8" y="206.9">36</text>
</g>
<g font-size="1.2" fill="#ff8000">
<text x="83.2" y="44.4">U301</text>
<text x="109.5" y="144.3" transform="rotate(-90 109.5 144.3)">D303</text>
</g>
<g font-size="1.2" fill="#f00">
<text x="9.6" y="48.3">【3,18】</text>
<text x="18.6" y="48.4">USB_VBUS_CON</text>
<text x="120.1" y="48.3">USB_VBUS_CHARGE</text>
<text x="146.7" y="48.3">【9】</text>
<text x="142.6" y="93.6">【9】</text>
<text x="162.3" y="93.6">BATT_THERM</text>
<text x="238.6" y="93.6">BATT_THERM_CON</text>
<text x="264.7" y="93.6">【17,18】</text>
<text x="142.6" y="96.3">【9】</text>
<text x="162.3" y="96.3">BATT_ID</text>
<text x="238.6" y="96.3">BATT_ID _CON</text>
<text x="264.7" y="96.3">【17,18】</text>
<text x="116.6" y="138.9">VBAT</text>
<text x="142.6" y="138.9">【9,17,18】</text>
<text x="217.2" y="149.9">USB_VBUS_CON</text>
<text x="244.1" y="149.8">【3,18】</text>
<text x="219.6" y="159.4">USB_DM</text>
<text x="241.4" y="159.4">【18】</text>
<text x="219.7" y="169.2">USB_DP</text>
<text x="241.4" y="169">【18】</text>
</g>
<g font-size="1.2" fill="#00c">
<text x="83" y="48.6">IN_1</text>
<text x="83" y="51.3">IN_2</text>
<text x="94" y="48.6">OUT_1</text>
<text x="94" y="51.3">OUT_2</text>
<text x="83" y="54.1">IN_3</text>
<text x="94" y="54.1">OUT_3</text>
<text x="83" y="60.9">OVLO</text>
<text x="94.6" y="60.9">ACOK</text>
<text x="83" y="67.8">EN</text>
<text x="88.3" y="72" transform="rotate(-90 88.3 72)">GND_1</text>
<text x="91.1" y="72" transform="rotate(-90 91.1 72)">GND_2</text>
<text x="93.9" y="72" transform="rotate(-90 93.9 72)">GND_3</text>
<text x="99.3" y="145.4" transform="rotate(-90 99.3 145.4)">1</text>
<text x="99.3" y="151.5" transform="rotate(-90 99.3 151.5)">2</text>
</g>
<text font-size="1.2" fill="#0f0" x="91.7" y="145.6" transform="rotate(-90 91.7 145.6)">C306</text>
<g font-size="1">
<text x="28.8" y="1">5</text>
<text x="83.7" y="1">4</text>
<text x="138.5" y="1">3</text>
<text x="193.4" y="1">2</text>
<text x="248.2" y="1">1</text>
<text x=".3" y="27.9">D</text>
<text x="276" y="27.9">D</text>
<text x=".3" y="79.4">C</text>
<text x="276" y="79.4">C</text>
<text x=".3" y="130.8">B</text>
<text x="276" y="130.8">B</text>
<text x=".3" y="182.2">A</text>
<text x="276" y="182.2">A</text>
<text x="28.8" y="208.1">5</text>
<text x="83.7" y="208.1">4</text>
<text x="138.5" y="208.1">3</text>
<text x="193.4" y="208.1">2</text>
<text x="248.2" y="208.1">1</text>
</g>
<g font-size=".9">
<text x="65.8" y="51.9">NC</text>
<text x="209.8" y="112.7">NC</text>
<text x="215.3" y="112.7">NC</text>
<text x="78.1" y="143.8">NC</text>
<text x="208.4" y="147.6">NC</text>
</g>
</svg>
